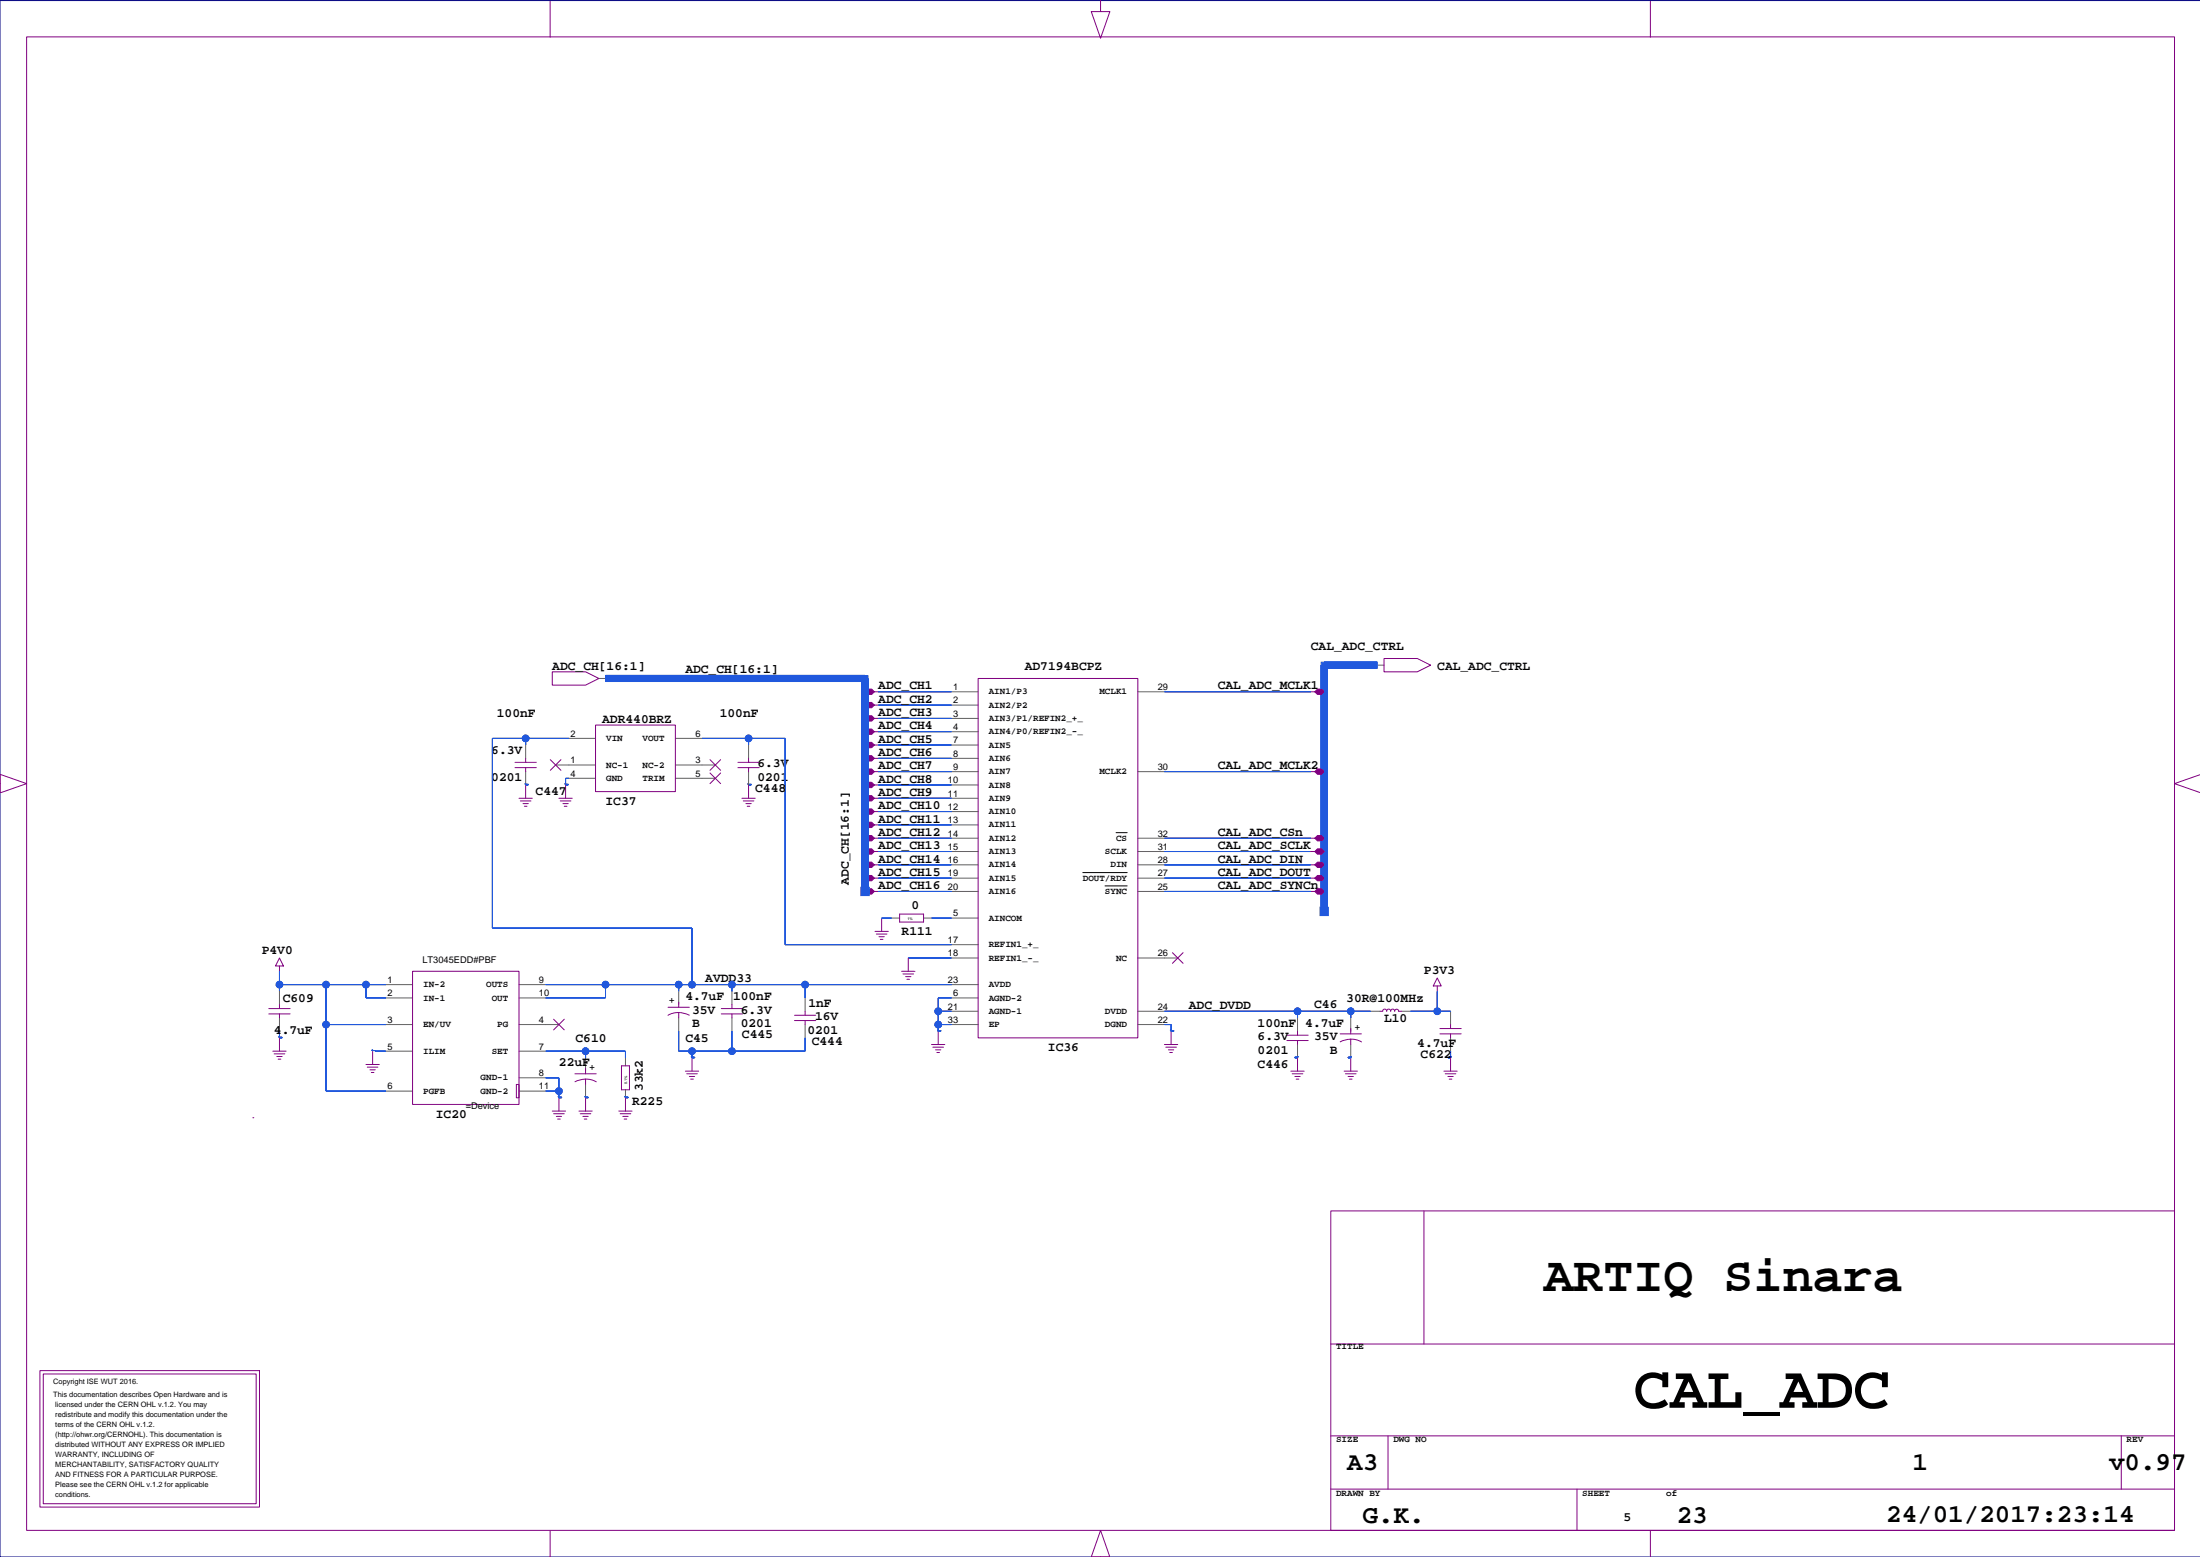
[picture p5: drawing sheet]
<svg xmlns="http://www.w3.org/2000/svg" width="420mm" height="297mm" viewBox="0 0 420 297" stroke-linecap="round" stroke-linejoin="round" font-family="sans-serif">
<path d="M419.9 .1h-419.9v296.9h419.9" fill="none" stroke="#000080" stroke-width=".19"/>
<g fill="none" stroke="#606060" stroke-width=".19">
<path d="M114.3 129.4h1.2M167.6 139.6h.1M167.6 137.1h.1M167.6 134.5h.1M167.6 132h.1M181.6 132h5M181.6 134.5h5M181.6 137.1h5M181.6 139.6h5M217.1 132h5.1M250.1 132h.1M262.8 126.9h1.3"/>
<path d="M100.3 149.8h.1M100.3 142.1v2.6M100.3 147.2v2.6M106 145.9h7.6M107.9 149.8h.1M108.6 140.9h5M108.6 148.5h5M128.9 140.9h5.1M128.9 145.9h7.6M128.9 148.5h7.6M142.8 149.8h.1M142.8 142.1v2.6"/>
<path d="M142.8 147.2v2.6M167.6 159.9h.1M167.6 157.4h.1M167.6 154.8h.1M167.6 152.3h.1M167.6 149.8h.1M167.6 147.2h.1M167.6 144.7h.1M167.6 142.1h.1M181.6 142.1h5M181.6 144.7h5M181.6 147.2h5"/>
<path d="M181.6 149.8h5M181.6 152.3h5M181.6 154.8h5M181.6 157.4h5M181.6 159.9h5M217.1 147.2h5.1M217.1 159.9h5.1M250.1 147.2h.1M250.1 159.9h.1M167.6 170.1h.1M167.6 167.5h.1M167.6 165h.1"/>
<path d="M167.6 162.4h.1M168.2 175.1h.1M170.1 175.1h1.6M176.2 175.1h1.6M181.6 175.1h5M181.6 162.4h5M181.6 165h5M181.6 167.5h5M181.6 170.1h5M217.1 162.4h5.1M217.1 165h5.1M217.1 167.5h5.1"/>
<path d="M217.1 170.1h5.1M250.1 170.1h.1M250.1 167.5h.1M250.1 165h.1M250.1 162.4h.1M53.3 185.3h.1M53.3 198h.1M53.3 189.1v2.6M53.3 194.2v2.5M73.6 190.4h5.1M73.6 195.5h5.1M73.6 187.8h5.1"/>
<path d="M99 190.4h5.1M99 195.5h7.7M99 187.8h5.1M129.5 189.1v2.6M129.5 194.2v2.5M139.7 189.1v2.6M139.7 194.2v2.5M153.6 190.4v2.5M153.6 195.5v2.5M173.3 182.8h.1M179 196.7h.1M181.6 190.4h5"/>
<path d="M181.6 180.2h5M181.6 182.8h5M181.6 192.9h5M181.6 195.5h5M181.6 187.8h5M217.1 182.8h7.6M217.1 192.9h5.1M217.1 195.5h5.1M223.5 196.7h.1M247.6 194.2v2.5M247.6 199.3v2.5M257.8 194.2v2.5"/>
<path d="M257.8 199.3v2.5M261.6 192.9h1.7M267.4 192.9h1.8M274.3 189.1h.1M276.8 192.9v2.6M276.8 198v2.5M71.1 200.5h.1M73.6 200.5h5.1M73.6 208.2h5.1M99 200.5h5.1M99 208.2h5.1M99 205.6h5.1"/>
<path d="M106.7 209.4h.1M111.7 209.4h.1M111.7 201.8v2.6M111.7 206.9v2.5M119.4 209.4h.1M119.4 201.8v1.5M119.4 207.9v1.5M132.1 201.8h.1M247.6 201.8h.1M257.8 201.8h.1M276.8 201.8h.1"/>
</g>
<g fill="none" stroke="#800080" stroke-width=".19">
<path d="M210 0v2.2h1.8l-1.8 5.1-1.8-5.1h1.8M5.1 7h409.8v285h-409.8zM105 .2v6.9M314.9 .2v6.9M105.4 128.2h6.3l2.6 1.2-2.6 1.3h-6.3zM113.6 138.3h15.3v12.7h-15.3zM166.8 139.6h.8M166.8 137.1h.8M166.8 134.5h.8M166.8 132h.8M186.6 129.4h30.5v68.6h-30.5zM250.1 132h.8"/>
<path d="M264.1 125.6h6.3l2.6 1.3-2.6 1.3h-6.3zM-.1 149.5l.1-1.8 5.1 1.8-5.1 1.8v-1.8M98.3 145.4h4M98.3 146.5h4M99 152.3h2.6M99.3 152.8h2M99.8 153.3h1M100.1 153.8h.5M100.3 144.7v.7M100.3 146.5v.7M100.3 149.8v2.5M105 144.9l2 2.1"/>
<path d="M106.7 152.3h2.5M106.9 152.8h2M107 144.9l-2 2.1M107.4 153.3h1M107.7 153.8h.5M107.9 149.8v2.5M135.5 144.9l2 2.1M135.5 147.5l2 2M137.5 144.9l-2 2.1M137.5 147.5l-2 2M140.8 145.4h4.1M140.8 146.5h4.1"/>
<path d="M141.6 152.3h2.5M141.8 152.8h2.1M142.3 153.3h1.1M142.6 153.8h.5M142.8 144.7v.7M142.8 146.5v.7M142.8 149.8v2.5M166.8 159.9h.8M166.8 157.4h.8M166.8 154.8h.8M166.8 152.3h.8M166.8 149.8h.8"/>
<path d="M166.8 147.2h.8M166.8 144.7h.8M166.8 142.1h.8M250.1 159.9h.8M250.1 147.2h.8M419.9 147.8l-5 1.7 5 1.7M166.8 170.1h.8M166.8 167.5h.8M166.8 165h.8M166.8 162.4h.8M167 177.7h2.5M167.2 178.2h2.1"/>
<path d="M167.7 178.7h1M168 179.2h.5M168.2 175.1v2.6M171.7 174.4h4.5v1.5h-4.5zM250.1 170.1h.8M250.1 167.5h.8M250.1 165h.8M250.1 162.4h.8M51.3 192.4h4.1M51.3 193.4h4.1M53.3 182.8l.8 1.5h-1.5zM53.3 184.3v1"/>
<path d="M53.3 191.7v.7M53.3 193.4v.8M53.3 198v2.5M78.7 185.3h20.3v25.4h-20.3zM105.6 194.4l2.1 2.1M107.7 194.4l-2.1 2.1M127.5 192.2h4M129.5 191.1v1.1M129.5 193.2v1M129.5 193.2l.8 .1 1.2 .4M129.5 193.2l-1.2 .1-.8 .4M137.6 192.4h4.1"/>
<path d="M137.6 193.4h4.1M139.7 191.7v.7M139.7 193.4v.8M151.6 193.7h4.1M151.6 194.7h4.1M153.6 192.9v.8M153.6 194.7v.8M172 185.3h2.6M172.3 185.8h2M172.8 186.3h1M173.1 186.8h.5M173.3 182.8v2.5"/>
<path d="M177.8 199.3h2.5M178 199.8h2M179 196.7v2.6M222.2 199.3h2.5M222.5 199.8h2M223.5 196.7v2.6M223.7 181.7l2.1 2.1M225.8 181.7l-2.1 2.1M245.6 197.5h4M245.6 198.5h4M247.6 196.7v.8M247.6 198.5v.8"/>
<path d="M255.7 197.2h4.1M255.7 198.8l1.2-.5h.8l.1 1M257.7 198.3h.9l1.2 .5M257.8 196.2v1M263.3 192.9h.5a.38 .38 0 0 1 .4-.4 .38 .38 0 0 1 .4 .4 .38 .38 0 0 1 .4-.4 .38 .38 0 0 1 .4 .4 .38 .38 0 0 1 .4-.4 .38 .38 0 0 1 .3 .4 .38 .38 0 0 1 .4-.4 .38 .38 0 0 1 .4 .4h.5M274.3 186.6l.7 1.5h-1.5zM274.3 188.1v1M274.8 197.2h4M274.8 196.2h4M276.8 195.5v.7M276.8 197.2v.8M48.2 213.2h.1"/>
<path d="M52.1 200.5h2.5M52.3 201h2M52.8 201.6h1M53.1 202.1h.5M69.8 203.1h2.6M70.1 203.6h2M70.6 204.1h1M70.8 204.6h.6M71.1 200.5v2.6M98.5 206.9h.5v2.5h-.5zM105.4 212h2.5M105.6 212.5h2.1"/>
<path d="M106.1 213h1.1M106.4 213.5h.5M106.7 209.4v2.6M109.7 204.9h4.1M110.5 212h2.5M110.7 212.5h2.1M111.2 213h1M111.5 213.5h.5M111.7 205.9h.9l1.2 .5M111.7 205.9l-1.2 .2-.8 .3M111.7 203.8v1.1M111.7 205.9v1"/>
<path d="M111.7 209.4v2.6M118.1 212h2.5M118.3 212.5h2.1M118.6 203.3h1.5v4.6h-1.5zM118.8 213h1.1M119.1 213.5h.5M119.4 209.4v2.6M130.8 204.4h2.5M131 204.9h2.1M131.5 205.4h1.1M131.8 205.9h.5M132.1 201.8v2.6"/>
<path d="M178.5 200.3h1M178.8 200.8h.5M223 200.3h1M223.2 200.8h.5M246.3 204.4h2.6M246.6 204.9h2M247.1 205.4h1M247.3 205.9h.5M247.6 201.8v2.6M256.5 204.4h2.5M256.7 204.9h2.1M257.2 205.4h1.1"/>
<path d="M257.5 205.9h.5M257.8 201.8v2.6M275.5 204.4h2.6M275.8 204.9h2M276.3 205.4h1M276.5 205.9h.6M276.8 201.8v2.6M253.9 231h161v61h-161zM271.7 231v25.4M253.9 256.4h161M7.6 261.5h41.9v26h-41.9zM8.3 262.1h40.6v24.8h-40.6z"/>
<path d="M253.9 273.9h161M264.9 273.9v10.2M404.8 273.9v10.2M105 292v5.1M210 297h1.8l-1.8-5-1.8 5 1.8 .1M253.9 284.1h161M300.9 284.1v7.9M314.9 292v5.1"/>
</g>
<path d="M213 158.9h2.1M206.6 166.5h8.5M210.9 169h4.2" fill="none" stroke="#000" stroke-width=".19"/>
<g fill="#800080" stroke="#800080" stroke-width=".19">
<path d="M165.1 170.1l.5-.5h.7l.5 .5-.5 .5h-.7z" fill-rule="evenodd"/>
<path d="M165.1 167.5l.5-.5h.7l.5 .5-.5 .5h-.7z" fill-rule="evenodd"/>
<path d="M165.1 165l.5-.5h.7l.5 .5-.5 .5h-.7z" fill-rule="evenodd"/>
<path d="M165.1 162.4l.5-.5h.7l.5 .5-.5 .6h-.7z" fill-rule="evenodd"/>
<path d="M165.1 159.9l.5-.5h.7l.5 .5-.5 .5h-.7z" fill-rule="evenodd"/>
<path d="M165.1 157.4l.5-.5h.7l.5 .5-.5 .5h-.7z" fill-rule="evenodd"/>
<path d="M165.1 154.8l.5-.5h.7l.5 .5-.5 .5h-.7z" fill-rule="evenodd"/>
<path d="M165.1 152.3l.5-.5h.7l.5 .5-.5 .5h-.7z" fill-rule="evenodd"/>
<path d="M165.1 149.8l.5-.6h.7l.5 .6-.5 .5h-.7z" fill-rule="evenodd"/>
<path d="M165.1 147.2l.5-.5h.7l.5 .5-.5 .5h-.7z" fill-rule="evenodd"/>
<path d="M165.1 144.7l.5-.5h.7l.5 .5-.5 .5h-.7z" fill-rule="evenodd"/>
<path d="M165.1 142.1l.5-.5h.7l.5 .5-.5 .5h-.7z" fill-rule="evenodd"/>
<path d="M165.1 139.6l.5-.5h.7l.5 .5-.5 .5h-.7z" fill-rule="evenodd"/>
<path d="M165.1 137.1l.5-.6h.7l.5 .6-.5 .5h-.7z" fill-rule="evenodd"/>
<path d="M165.1 134.5l.5-.5h.7l.5 .5-.5 .5h-.7z" fill-rule="evenodd"/>
<path d="M165.1 132l.5-.5h.7l.5 .5-.5 .5h-.7z" fill-rule="evenodd"/>
<path d="M251.4 131.5h.8l.5 .5-.5 .5h-.8l-.5-.5z" fill-rule="evenodd"/>
<path d="M251.4 146.7h.8l.5 .5-.5 .5h-.8l-.5-.5z" fill-rule="evenodd"/>
<path d="M251.4 169.6h.8l.5 .5-.5 .5h-.8l-.5-.5z" fill-rule="evenodd"/>
<path d="M251.4 167h.8l.5 .5-.5 .5h-.8l-.5-.5z" fill-rule="evenodd"/>
<path d="M250.9 165l.5-.5h.8l.5 .5-.5 .5h-.8z" fill-rule="evenodd"/>
<path d="M251.4 161.9h.8l.5 .5-.5 .6h-.8l-.5-.6z" fill-rule="evenodd"/>
<path d="M251.4 159.4h.8l.5 .5-.5 .5h-.8l-.5-.5z" fill-rule="evenodd"/>
</g>
<g fill="#2058dd" stroke="#2058dd" stroke-width=".19">
<path d="M167.6 132h14z" fill-rule="evenodd"/>
<path d="M167.6 134.5h14z" fill-rule="evenodd"/>
<path d="M167.6 137.1h14z" fill-rule="evenodd"/>
<path d="M167.6 139.6h14z" fill-rule="evenodd"/>
<path d="M167.6 142.1h14z" fill-rule="evenodd"/>
<path d="M167.6 144.7h14z" fill-rule="evenodd"/>
<path d="M167.6 147.2h14z" fill-rule="evenodd"/>
<path d="M167.6 149.8h14z" fill-rule="evenodd"/>
<path d="M167.6 152.3h14z" fill-rule="evenodd"/>
<path d="M167.6 154.8h14z" fill-rule="evenodd"/>
<path d="M167.6 157.4h14z" fill-rule="evenodd"/>
<path d="M167.6 159.9h14z" fill-rule="evenodd"/>
<path d="M167.6 162.4h14z" fill-rule="evenodd"/>
<path d="M167.6 165h14z" fill-rule="evenodd"/>
<path d="M167.6 167.5h14z" fill-rule="evenodd"/>
<path d="M167.6 170.1h14z" fill-rule="evenodd"/>
<path d="M179 196.5v.2z" fill-rule="evenodd"/>
<path d="M178.9 196.5h.1z" fill-rule="evenodd"/>
<path d="M178.9 196.5v.1z" fill-rule="evenodd"/>
<path d="M178.9 196.6h.6z" fill-rule="evenodd"/>
<path d="M179.5 196.6v.1z" fill-rule="evenodd"/>
<path d="M179 196.7h.5z" fill-rule="evenodd"/>
<path d="M179 192.9v2.6z" fill-rule="evenodd"/>
<path d="M179 192.9h2.6z" fill-rule="evenodd"/>
<path d="M179 195.5v1.2z" fill-rule="evenodd"/>
<path d="M179 195.5h2.6z" fill-rule="evenodd"/>
<path d="M179 190.4v2.5z" fill-rule="evenodd"/>
<path d="M179 190.4h2.6z" fill-rule="evenodd"/>
<path d="M223.5 196.5v.2z" fill-rule="evenodd"/>
<path d="M223.3 196.5h.2z" fill-rule="evenodd"/>
<path d="M223.3 196.5v.1z" fill-rule="evenodd"/>
<path d="M223.3 196.6h.7z" fill-rule="evenodd"/>
<path d="M224 196.6v.1z" fill-rule="evenodd"/>
<path d="M223.5 196.7h.5z" fill-rule="evenodd"/>
<path d="M222.2 195.5h1.3z" fill-rule="evenodd"/>
<path d="M223.5 195.5v1.2z" fill-rule="evenodd"/>
<path d="M222.2 159.9h27.9z" fill-rule="evenodd"/>
<path d="M222.2 162.4h27.9z" fill-rule="evenodd"/>
<path d="M222.2 165h27.9z" fill-rule="evenodd"/>
<path d="M222.2 167.5h27.9z" fill-rule="evenodd"/>
<path d="M222.2 170.1h27.9z" fill-rule="evenodd"/>
<path d="M222.2 147.2h27.9z" fill-rule="evenodd"/>
<path d="M222.2 132h27.9z" fill-rule="evenodd"/>
<path d="M251.9 173.1h1.6v1.6h-1.6z" fill-rule="evenodd"/>
<path d="M252.1 126.3h1.1v1.2h-1.1z" fill-rule="evenodd"/>
<path d="M132.1 201.6v.2z" fill-rule="evenodd"/>
<path d="M131.9 201.6h.2z" fill-rule="evenodd"/>
<path d="M131.9 201.6v.1z" fill-rule="evenodd"/>
<path d="M131.9 201.7h.7z" fill-rule="evenodd"/>
<path d="M132.6 201.7v.1z" fill-rule="evenodd"/>
<path d="M132.1 201.8h.5z" fill-rule="evenodd"/>
<path d="M132.1 200.5v1.3z" fill-rule="evenodd"/>
<path d="M153.6 198v2.5z" fill-rule="evenodd"/>
<path d="M129.5 196.7v3.8z" fill-rule="evenodd"/>
<path d="M139.7 196.7v3.8z" fill-rule="evenodd"/>
<path d="M132.1 200.5h7.6z" fill-rule="evenodd"/>
<path d="M129.5 200.5h2.6z" fill-rule="evenodd"/>
<path d="M139.7 200.5h13.9z" fill-rule="evenodd"/>
<path d="M53.3 185.3v2.5z" fill-rule="evenodd"/>
<path d="M62.2 195.5h11.4z" fill-rule="evenodd"/>
<path d="M62.2 195.5v12.7z" fill-rule="evenodd"/>
<path d="M62.2 187.8v7.7z" fill-rule="evenodd"/>
<path d="M69.8 190.4h3.8z" fill-rule="evenodd"/>
<path d="M69.8 187.8v2.6z" fill-rule="evenodd"/>
<path d="M69.8 187.8h3.8z" fill-rule="evenodd"/>
<path d="M62.2 187.8h7.6z" fill-rule="evenodd"/>
<path d="M53.3 187.8h8.9z" fill-rule="evenodd"/>
<path d="M53.3 187.8v1.3z" fill-rule="evenodd"/>
<path d="M62.2 208.2h11.4z" fill-rule="evenodd"/>
<path d="M247.6 192.9v1.3z" fill-rule="evenodd"/>
<path d="M257.8 192.9h3.8z" fill-rule="evenodd"/>
<path d="M257.8 192.9v1.3z" fill-rule="evenodd"/>
<path d="M247.6 192.9h10.2z" fill-rule="evenodd"/>
<path d="M222.2 192.9h25.4z" fill-rule="evenodd"/>
<path d="M257.8 201.6v.2z" fill-rule="evenodd"/>
<path d="M257.8 201.6h.1z" fill-rule="evenodd"/>
<path d="M257.9 201.6v.1z" fill-rule="evenodd"/>
<path d="M257.2 201.7h.7z" fill-rule="evenodd"/>
<path d="M257.2 201.7v.1z" fill-rule="evenodd"/>
<path d="M257.2 201.8h.6z" fill-rule="evenodd"/>
<path d="M247.6 201.6v.2z" fill-rule="evenodd"/>
<path d="M247.6 201.6h.1z" fill-rule="evenodd"/>
<path d="M247.7 201.6v.1z" fill-rule="evenodd"/>
<path d="M247.1 201.7h.6z" fill-rule="evenodd"/>
<path d="M247.1 201.7v.1z" fill-rule="evenodd"/>
<path d="M247.1 201.8h.5z" fill-rule="evenodd"/>
<path d="M276.8 201.6v.2z" fill-rule="evenodd"/>
<path d="M276.8 201.6h.1z" fill-rule="evenodd"/>
<path d="M276.9 201.6v.1z" fill-rule="evenodd"/>
<path d="M276.3 201.7h.6z" fill-rule="evenodd"/>
<path d="M276.3 201.7v.1z" fill-rule="evenodd"/>
<path d="M276.3 201.8h.5z" fill-rule="evenodd"/>
<path d="M276.8 200.5v1.3z" fill-rule="evenodd"/>
<path d="M269.2 192.9h5.1z" fill-rule="evenodd"/>
<path d="M274.3 192.9h2.5z" fill-rule="evenodd"/>
<path d="M274.3 189.1v3.8z" fill-rule="evenodd"/>
<path d="M107.9 149.5v.3z" fill-rule="evenodd"/>
<path d="M107.8 149.5h.1z" fill-rule="evenodd"/>
<path d="M107.8 149.5v.1z" fill-rule="evenodd"/>
<path d="M107.8 149.6h.6z" fill-rule="evenodd"/>
<path d="M108.4 149.6v.2z" fill-rule="evenodd"/>
<path d="M107.9 149.8h.5z" fill-rule="evenodd"/>
<path d="M107.9 148.5v1.3z" fill-rule="evenodd"/>
<path d="M107.9 148.5h.7z" fill-rule="evenodd"/>
<path d="M100.3 149.5v.3z" fill-rule="evenodd"/>
<path d="M100.2 149.5h.1z" fill-rule="evenodd"/>
<path d="M100.2 149.5v.1z" fill-rule="evenodd"/>
<path d="M100.2 149.6h.6z" fill-rule="evenodd"/>
<path d="M100.8 149.6v.2z" fill-rule="evenodd"/>
<path d="M100.3 149.8h.5z" fill-rule="evenodd"/>
<path d="M142.8 149.5v.3z" fill-rule="evenodd"/>
<path d="M142.7 149.5h.1z" fill-rule="evenodd"/>
<path d="M142.7 149.5v.1z" fill-rule="evenodd"/>
<path d="M142.7 149.6h.7z" fill-rule="evenodd"/>
<path d="M143.4 149.6v.2z" fill-rule="evenodd"/>
<path d="M142.8 149.8h.6z" fill-rule="evenodd"/>
<path d="M149.8 180.2h31.8z" fill-rule="evenodd"/>
<path d="M149.8 140.9v39.3z" fill-rule="evenodd"/>
<path d="M142.8 140.9v1.2z" fill-rule="evenodd"/>
<path d="M134 140.9h8.8z" fill-rule="evenodd"/>
<path d="M142.8 140.9h7z" fill-rule="evenodd"/>
<path d="M173.3 182.8h8.3z" fill-rule="evenodd"/>
<path d="M177.8 175.1h3.8z" fill-rule="evenodd"/>
<path d="M168.2 175.1h1.9z" fill-rule="evenodd"/>
<path d="M106.7 209.2v.2z" fill-rule="evenodd"/>
<path d="M106.5 209.2h.2z" fill-rule="evenodd"/>
<path d="M106.5 209.2v.1z" fill-rule="evenodd"/>
<path d="M106.5 209.3h.7z" fill-rule="evenodd"/>
<path d="M107.2 209.3v.1z" fill-rule="evenodd"/>
<path d="M106.7 209.4h.5z" fill-rule="evenodd"/>
<path d="M106.7 208.2v1.2z" fill-rule="evenodd"/>
<path d="M104.1 205.6h2.6z" fill-rule="evenodd"/>
<path d="M106.7 205.6v2.6z" fill-rule="evenodd"/>
<path d="M104.1 208.2h2.6z" fill-rule="evenodd"/>
<path d="M111.7 200.5v1.3z" fill-rule="evenodd"/>
<path d="M104.1 200.5h7.6z" fill-rule="evenodd"/>
<path d="M111.7 200.5h7.7z" fill-rule="evenodd"/>
<path d="M119.4 200.5v1.3z" fill-rule="evenodd"/>
<path d="M119.4 209.2v.2z" fill-rule="evenodd"/>
<path d="M119.2 209.2h.2z" fill-rule="evenodd"/>
<path d="M119.2 209.2v.1z" fill-rule="evenodd"/>
<path d="M119.2 209.3h.7z" fill-rule="evenodd"/>
<path d="M119.9 209.3v.1z" fill-rule="evenodd"/>
<path d="M119.4 209.4h.5z" fill-rule="evenodd"/>
<path d="M71.1 200.3v.2z" fill-rule="evenodd"/>
<path d="M71 200.3h.1z" fill-rule="evenodd"/>
<path d="M71 200.3v.1z" fill-rule="evenodd"/>
<path d="M71 200.4h.6z" fill-rule="evenodd"/>
<path d="M71.6 200.4v.1z" fill-rule="evenodd"/>
<path d="M71.6 200.5h2z" fill-rule="evenodd"/>
<path d="M104.1 187.8h11.4z" fill-rule="evenodd"/>
<path d="M115.5 187.8h14z" fill-rule="evenodd"/>
<path d="M115.5 187.8v2.6z" fill-rule="evenodd"/>
<path d="M104.1 190.4h11.4z" fill-rule="evenodd"/>
<path d="M100.3 140.9v1.2z" fill-rule="evenodd"/>
<path d="M100.3 140.9h8.3z" fill-rule="evenodd"/>
<path d="M94 140.9h6.3z" fill-rule="evenodd"/>
<path d="M94 140.9v36.2z" fill-rule="evenodd"/>
<path d="M129.5 187.8v1.3z" fill-rule="evenodd"/>
<path d="M132.1 187.8h7.6z" fill-rule="evenodd"/>
<path d="M132.1 177.1v10.7z" fill-rule="evenodd"/>
<path d="M129.5 187.8h2.6z" fill-rule="evenodd"/>
<path d="M153.6 187.8v2.6z" fill-rule="evenodd"/>
<path d="M153.6 187.8h28z" fill-rule="evenodd"/>
<path d="M94 177.1h38.1z" fill-rule="evenodd"/>
<path d="M139.7 187.8v1.3z" fill-rule="evenodd"/>
<path d="M139.7 187.8h13.9z" fill-rule="evenodd"/>
<path d="M53.3 197.7v.3z" fill-rule="evenodd"/>
<path d="M53.2 197.7h.1z" fill-rule="evenodd"/>
<path d="M53.2 197.7v.2z" fill-rule="evenodd"/>
<path d="M53.2 197.9h.6z" fill-rule="evenodd"/>
<path d="M53.8 197.9v.1z" fill-rule="evenodd"/>
<path d="M53.3 198h.5z" fill-rule="evenodd"/>
<path d="M53.3 196.7v1.3z" fill-rule="evenodd"/>
<path d="M111.7 209.2v.2z" fill-rule="evenodd"/>
<path d="M111.6 209.2h.1z" fill-rule="evenodd"/>
<path d="M111.6 209.2v.1z" fill-rule="evenodd"/>
<path d="M111.6 209.3h.6z" fill-rule="evenodd"/>
<path d="M112.2 209.3v.1z" fill-rule="evenodd"/>
<path d="M111.7 209.4h.5z" fill-rule="evenodd"/>
<path d="M164.3 169.3h1.6v1.6h-1.6z" fill-rule="evenodd"/>
<path d="M164.5 128.9h1.1v1.1h-1.1z" fill-rule="evenodd"/>
<circle cx="179" cy="195.5" r=".63"/>
<circle cx="179" cy="192.9" r=".63"/>
<circle cx="132" cy="200.5" r=".63"/>
<circle cx="139.7" cy="200.5" r=".63"/>
<circle cx="62.2" cy="195.5" r=".63"/>
<circle cx="69.8" cy="187.8" r=".63"/>
<circle cx="62.2" cy="187.8" r=".63"/>
<circle cx="53.3" cy="187.8" r=".63"/>
<circle cx="257.8" cy="192.9" r=".63"/>
<circle cx="247.6" cy="192.9" r=".63"/>
<circle cx="274.3" cy="192.9" r=".63"/>
<circle cx="142.8" cy="140.9" r=".63"/>
<circle cx="106.7" cy="208.2" r=".63"/>
<circle cx="111.7" cy="200.5" r=".63"/>
<circle cx="115.5" cy="187.8" r=".63"/>
<circle cx="100.3" cy="140.9" r=".63"/>
<circle cx="129.5" cy="187.8" r=".63"/>
<circle cx="132" cy="187.8" r=".63"/>
<circle cx="139.7" cy="187.8" r=".63"/>
<circle cx="153.6" cy="187.8" r=".63"/>
</g>
<g fill="none" stroke="#2058dd" stroke-width=".19">
<path d="M167.6 132h14M167.6 134.5h14M167.6 137.1h14M167.6 139.6h14M222.2 132h27.9M100.2 149.5v.1h.6v.2h-.5v-.3zM100.3 140.9v1.2M108.6 145.9h.1M108.6 148.5h-.7v1.3h.5v-.2h-.6l.1-.1M108.6 140.9h-14.6v36.2h38.1v10.7M134 145.9h.1M134 148.5h.1"/>
<path d="M134 140.9h15.8v39.3h31.8M142.7 149.5v.1h.7v.2h-.6v-.3zM142.8 140.9v1.2M167.6 142.1h14M167.6 144.7h14M167.6 147.2h14M167.6 149.8h14M167.6 152.3h14M167.6 154.8h14M167.6 157.4h14M167.6 159.9h14M222.2 147.2h27.9"/>
<path d="M222.2 159.9h27.9M167.6 162.4h14M167.6 165h14M167.6 167.5h14M167.6 170.1h14M168.2 175.1h1.9M177.8 175.1h3.8M222.2 162.4h27.9M222.2 165h27.9M222.2 167.5h27.9M222.2 170.1h27.9M53.3 185.3v3.8"/>
<path d="M53.3 196.7v1.3h.5v-.1h-.6l.1-.2M53.3 187.8h20.3M62.2 195.5h11.4M62.2 187.8v20.4h11.4M69.8 187.8v2.6h3.8M104.1 195.5h.1M104.1 187.8h77.5M115.5 187.8v2.6h-11.4M129.5 196.7v3.8h24.1v-2.5M129.5 187.8v1.3M139.7 187.8v1.3M139.7 196.7v3.8"/>
<path d="M153.6 187.8v2.6M173.3 182.8h8.3M179 192.9h2.6M179 195.5h2.6M181.6 190.4h-2.6v6.3h.5v-.1h-.6l.1-.1M222.2 182.8h.1M222.2 195.5h1.3v1.2h.5v-.1h-.7l.2-.1M222.2 192.9h39.4M247.6 192.9v1.3M257.8 192.9v1.3M269.2 192.9h7.6M274.3 189.1v3.8"/>
<path d="M71.1 200.5v-.2h-.1v.1h.6v.1h2M104.1 200.5h15.3v1.3M104.1 208.2h2.6M104.1 205.6h2.6v3.8h.5v-.1h-.7l.2-.1M111.6 209.2v.1h.6v.1h-.5v-.2zM111.7 200.5v1.3M119.2 209.2v.1h.7v.1h-.5v-.2zM132.1 200.5v1.3h.5v-.1h-.7l.2-.1M247.1 201.7h.6v-.1h-.1v.2h-.5zM257.2 201.7h.7v-.1h-.1v.2h-.6zM276.8 200.5v1.3h-.5v-.1h.6l-.1-.1"/>
<circle cx="100.3" cy="140.9" r=".63"/>
<circle cx="142.8" cy="140.9" r=".63"/>
<circle cx="53.3" cy="187.8" r=".63"/>
<circle cx="62.2" cy="195.5" r=".63"/>
<circle cx="62.2" cy="187.8" r=".63"/>
<circle cx="69.8" cy="187.8" r=".63"/>
<circle cx="115.5" cy="187.8" r=".63"/>
<circle cx="129.5" cy="187.8" r=".63"/>
<circle cx="132" cy="187.8" r=".63"/>
<circle cx="139.7" cy="187.8" r=".63"/>
<circle cx="153.6" cy="187.8" r=".63"/>
<circle cx="179" cy="195.5" r=".63"/>
<circle cx="179" cy="192.9" r=".63"/>
<circle cx="247.6" cy="192.9" r=".63"/>
<circle cx="257.8" cy="192.9" r=".63"/>
<circle cx="274.3" cy="192.9" r=".63"/>
<circle cx="106.7" cy="208.2" r=".63"/>
<circle cx="111.7" cy="200.5" r=".63"/>
<circle cx="132" cy="200.5" r=".63"/>
<circle cx="139.7" cy="200.5" r=".63"/>
</g>
<g fill="#2058dd" stroke="#2058dd" stroke-width="1.3" stroke-linecap="butt">
<path d="M252.7 126.9h10.1z" fill-rule="evenodd"/>
<path d="M252.7 126.9v47z" fill-rule="evenodd"/>
<path d="M165.1 129.4v40.7z" fill-rule="evenodd"/>
<path d="M115.5 129.4h49.6z" fill-rule="evenodd"/>
</g>
<path d="M115.5 129.4h49.6v40.7M262.8 126.9h-10.1v47" fill="none" stroke="#2058dd" stroke-width="1.3" stroke-linecap="butt"/>
<text font-size="11.6" x="311.7" y="268.6">CAL_ADC</text>
<text font-size="9.5" x="294.6" y="246.4">ARTIQ Sinara</text>
<g font-size="4.9">
<text x="257.1" y="280.4">A3</text>
<text x="364.9" y="280.4">1</text>
<text x="402.5" y="280.4">v0.97</text>
<text x="260" y="290.6">G.K.</text>
<text x="320" y="290.6">23</text>
<text x="359.9" y="290.4">24/01/2017:23:14</text>
</g>
<g font-size="2.5">
<text x="250.1" y="123.9">CAL_ADC_CTRL</text>
<text x="105.4" y="127.7">ADC_CH[16:1]</text>
<text x="130.8" y="128.4">ADC_CH[16:1]</text>
<text x="167.6" y="131.5">ADC_CH1</text>
<text x="195.5" y="127.7">AD7194BCPZ</text>
<text x="232.4" y="131.5">CAL_ADC_MCLK1</text>
<text x="274.3" y="127.7">CAL_ADC_CTRL</text>
<text x="94.8" y="136.9">100nF</text>
<text x="114.9" y="137.9">ADR440BRZ</text>
<text x="137.3" y="136.9">100nF</text>
<text x="167.6" y="134.1">ADC_CH2</text>
<text x="167.6" y="136.6">ADC_CH3</text>
<text x="93.7" y="143.9">6.3V</text>
<text x="167.6" y="139.2">ADC_CH4</text>
<text x="167.6" y="141.7">ADC_CH5</text>
<text x="93.7" y="148.9">0201</text>
<text x="144.5" y="146.4">6.3V</text>
<text x="144.5" y="148.9">0201</text>
<text x="167.6" y="144.2">ADC_CH6</text>
<text x="167.6" y="146.8">ADC_CH7</text>
<text x="167.6" y="149.3">ADC_CH8</text>
<text x="232.4" y="146.8">CAL_ADC_MCLK2</text>
<text x="102.2" y="151.7">C447</text>
<text x="115.5" y="153.6">IC37</text>
<text x="144.1" y="151.1">C448</text>
<text x="167.6" y="151.9">ADC_CH9</text>
<text x="167.6" y="154.4">ADC_CH10</text>
<text x="167.6" y="156.9">ADC_CH11</text>
<text x="167.6" y="159.5">ADC_CH12</text>
<text x="232.4" y="159.5">CAL_ADC_CSn</text>
<text x="167.6" y="162">ADC_CH13</text>
<text x="167.6" y="164.5">ADC_CH14</text>
<text x="167.6" y="167.1">ADC_CH15</text>
<text x="232.4" y="162">CAL_ADC_SCLK</text>
<text x="232.4" y="164.5">CAL_ADC_DIN</text>
<text x="232.4" y="167.1">CAL_ADC_DOUT</text>
<text x="162" y="168.8" transform="rotate(-90 162 168.8)">ADC_CH[16:1]</text>
<text x="167.6" y="169.6">ADC_CH16</text>
<text x="174" y="173.4">0</text>
<text x="232.4" y="169.6">CAL_ADC_SYNCn</text>
<text x="172" y="178.4">R111</text>
<text x="49.9" y="182">P4V0</text>
<text x="271.7" y="185.8">P3V3</text>
<text x="54" y="191.1">C609</text>
<text x="130.8" y="190.8">4.7uF</text>
<text x="134.6" y="187.4">AVDD33</text>
<text x="139.9" y="190.8">100nF</text>
<text x="256.9" y="191.2">30R@100MHz</text>
<text x="52.3" y="197.2">4.7uF</text>
<text x="132" y="195.9">B</text>
<text x="132" y="193.4">35V</text>
<text x="141.4" y="195.9">0201</text>
<text x="141.4" y="193.4">6.3V</text>
<text x="154.1" y="197.2">0201</text>
<text x="154.3" y="192.1">1nF</text>
<text x="155.5" y="194.7">16V</text>
<text x="226.9" y="192.5">ADC_DVDD</text>
<text x="240" y="195.9">100nF</text>
<text x="249.1" y="195.9">4.7uF</text>
<text x="250.8" y="192.3">C46</text>
<text x="264.1" y="194.9">L10</text>
<text x="106.7" y="203.3">22uF</text>
<text x="109.8" y="198.7">C610</text>
<text x="130.8" y="198.7">C45</text>
<text x="141.6" y="198.1">C445</text>
<text x="154.9" y="199.3">C444</text>
<text x="200" y="200.6">IC36</text>
<text x="240" y="201">0201</text>
<text x="240" y="198.5">6.3V</text>
<text x="240" y="203.8">C446</text>
<text x="250.8" y="198.5">35V</text>
<text x="253.7" y="201">B</text>
<text x="270.4" y="199.7">4.7uF</text>
<text x="271.1" y="201.9">C622</text>
<text x="122.6" y="208.2" transform="rotate(-90 122.6 208.2)">33k2</text>
<text x="83.2" y="213.3">IC20</text>
<text x="120.6" y="210.8">R225</text>
<text x="309.8" y="290.1">5</text>
</g>
<g font-size="1.8">
<text x="181.9" y="131.7">1</text>
<text x="220.9" y="131.7">29</text>
<text x="181.9" y="134.2">2</text>
<text x="181.9" y="136.7">3</text>
<text x="188.7" y="132.5">AIN1/P3</text>
<text x="188.7" y="135">AIN2/P2</text>
<text x="188.7" y="137.6">AIN3/P1/REFIN2_+_</text>
<text x="209.8" y="132.5">MCLK1</text>
<text x="108.8" y="140.6">2</text>
<text x="115.7" y="141.4">VIN</text>
<text x="122.6" y="141.4">VOUT</text>
<text x="132.7" y="140.6">6</text>
<text x="181.9" y="139.3">4</text>
<text x="181.9" y="141.8">7</text>
<text x="188.7" y="140.1">AIN4/P0/REFIN2_-_</text>
<text x="188.7" y="142.6">AIN5</text>
<text x="108.8" y="148.2">4</text>
<text x="108.8" y="145.6">1</text>
<text x="115.7" y="146.4">NC-1</text>
<text x="115.7" y="149">GND</text>
<text x="122.6" y="149">TRIM</text>
<text x="122.6" y="146.4">NC-2</text>
<text x="132.7" y="145.6">3</text>
<text x="132.7" y="148.2">5</text>
<text x="180.9" y="149.4">10</text>
<text x="181.9" y="146.9">9</text>
<text x="181.9" y="144.4">8</text>
<text x="188.7" y="145.2">AIN6</text>
<text x="188.7" y="147.7">AIN7</text>
<text x="209.8" y="147.7">MCLK2</text>
<text x="220.9" y="146.9">30</text>
<text x="180.9" y="152">11</text>
<text x="180.9" y="154.5">12</text>
<text x="188.7" y="150.2">AIN8</text>
<text x="188.7" y="152.8">AIN9</text>
<text x="188.7" y="155.3">AIN10</text>
<text x="180.9" y="157.1">13</text>
<text x="180.9" y="159.6">14</text>
<text x="188.7" y="157.9">AIN11</text>
<text x="188.7" y="160.4">AIN12</text>
<text x="213" y="160.4">CS</text>
<text x="220.9" y="159.6">32</text>
<text x="180.9" y="167.2">19</text>
<text x="180.9" y="162.1">15</text>
<text x="180.9" y="164.7">16</text>
<text x="188.7" y="162.9">AIN13</text>
<text x="188.7" y="165.5">AIN14</text>
<text x="210.9" y="162.9">SCLK</text>
<text x="211.9" y="165.5">DIN</text>
<text x="220.9" y="167.2">27</text>
<text x="220.9" y="164.7">28</text>
<text x="220.9" y="162.1">31</text>
<text x="180.9" y="169.8">20</text>
<text x="188.7" y="168">AIN15</text>
<text x="188.7" y="170.6">AIN16</text>
<text x="206.6" y="168">DOUT/RDY</text>
<text x="210.9" y="170.6">SYNC</text>
<text x="220.9" y="169.8">25</text>
<text x="180.9" y="179.9">17</text>
<text x="181.9" y="174.8">5</text>
<text x="188.7" y="175.6">AINCOM</text>
<text x="80.6" y="183.7">LT3045EDD#PBF</text>
<text x="180.9" y="182.5">18</text>
<text x="188.7" y="180.7">REFIN1_+_</text>
<text x="188.7" y="183.3">REFIN1_-_</text>
<text x="213" y="183.3">NC</text>
<text x="220.9" y="182.5">26</text>
<text x="73.9" y="190.1">2</text>
<text x="73.9" y="187.5">1</text>
<text x="80.8" y="188.3">IN-2</text>
<text x="80.8" y="190.9">IN-1</text>
<text x="92.8" y="188.3">OUTS</text>
<text x="93.8" y="190.9">OUT</text>
<text x="102.8" y="190.1">10</text>
<text x="102.8" y="187.5">9</text>
<text x="127.7" y="191.3">+</text>
<text x="180.9" y="187.5">23</text>
<text x="181.9" y="190.1">6</text>
<text x="188.7" y="190.9">AGND-2</text>
<text x="188.7" y="188.3">AVDD</text>
<text x="73.9" y="195.1">3</text>
<text x="80.8" y="196">EN/UV</text>
<text x="94.9" y="196">PG</text>
<text x="102.8" y="195.1">4</text>
<text x="180.9" y="192.6">21</text>
<text x="180.9" y="195.1">33</text>
<text x="188.7" y="193.4">AGND-1</text>
<text x="188.7" y="196">EP</text>
<text x="210.9" y="196">DGND</text>
<text x="210.9" y="193.4">DVDD</text>
<text x="220.9" y="192.6">24</text>
<text x="220.9" y="195.1">22</text>
<text x="258.5" y="196.4">+</text>
<text x="73.9" y="200.2">5</text>
<text x="80.8" y="201">ILIM</text>
<text x="93.8" y="201">SET</text>
<text x="102.8" y="200.2">7</text>
<text x="73.9" y="207.8">6</text>
<text x="80.8" y="208.7">PGFB</text>
<text x="91.7" y="206.1">GND-1</text>
<text x="91.7" y="208.7">GND-2</text>
<text x="102.8" y="207.8">11</text>
<text x="102.8" y="205.3">8</text>
<text x="112.5" y="204">+</text>
<text x="88.9" y="211.7">=Device</text>
<text x="255" y="257.4">TITLE</text>
<text x="255" y="275.2">SIZE</text>
<text x="265.9" y="275.2">DWG NO</text>
<text x="405.8" y="275.2">REV</text>
<text x="255" y="285.3">DRAWN BY</text>
<text x="301.9" y="285.3">SHEET</text>
<text x="317.9" y="285.3">of</text>
</g>
<g font-size="1.4">
<text x="10.2" y="264">Copyright ISE WUT 2016.</text>
<text x="10.2" y="266.5">This documentation describes Open Hardware and is</text>
<text x="10.5" y="268.4">licensed under the CERN OHL v.1.2. You may</text>
<text x="10.5" y="274.1">(http://ohwr.org/CERNOHL). This documentation is</text>
<text x="10.5" y="272.2">terms of the CERN OHL v.1.2.</text>
<text x="10.5" y="270.3">redistribute and modify this documentation under the</text>
<text x="10.5" y="281.7">AND FITNESS FOR A PARTICULAR PURPOSE.</text>
<text x="10.5" y="279.8">MERCHANTABILITY, SATISFACTORY QUALITY</text>
<text x="10.5" y="277.9">WARRANTY, INCLUDING OF</text>
<text x="10.5" y="276">distributed WITHOUT ANY EXPRESS OR IMPLIED</text>
<text x="10.5" y="285.5">conditions.</text>
<text x="10.5" y="283.6">Please see the CERN OHL v.1.2 for applicable</text>
</g>
<g font-size=".7">
<text x="173.2" y="175.5">1%</text>
<text x="119.7" y="206.9" transform="rotate(-90 119.7 206.9)">0.1%</text>
</g>
</svg>
